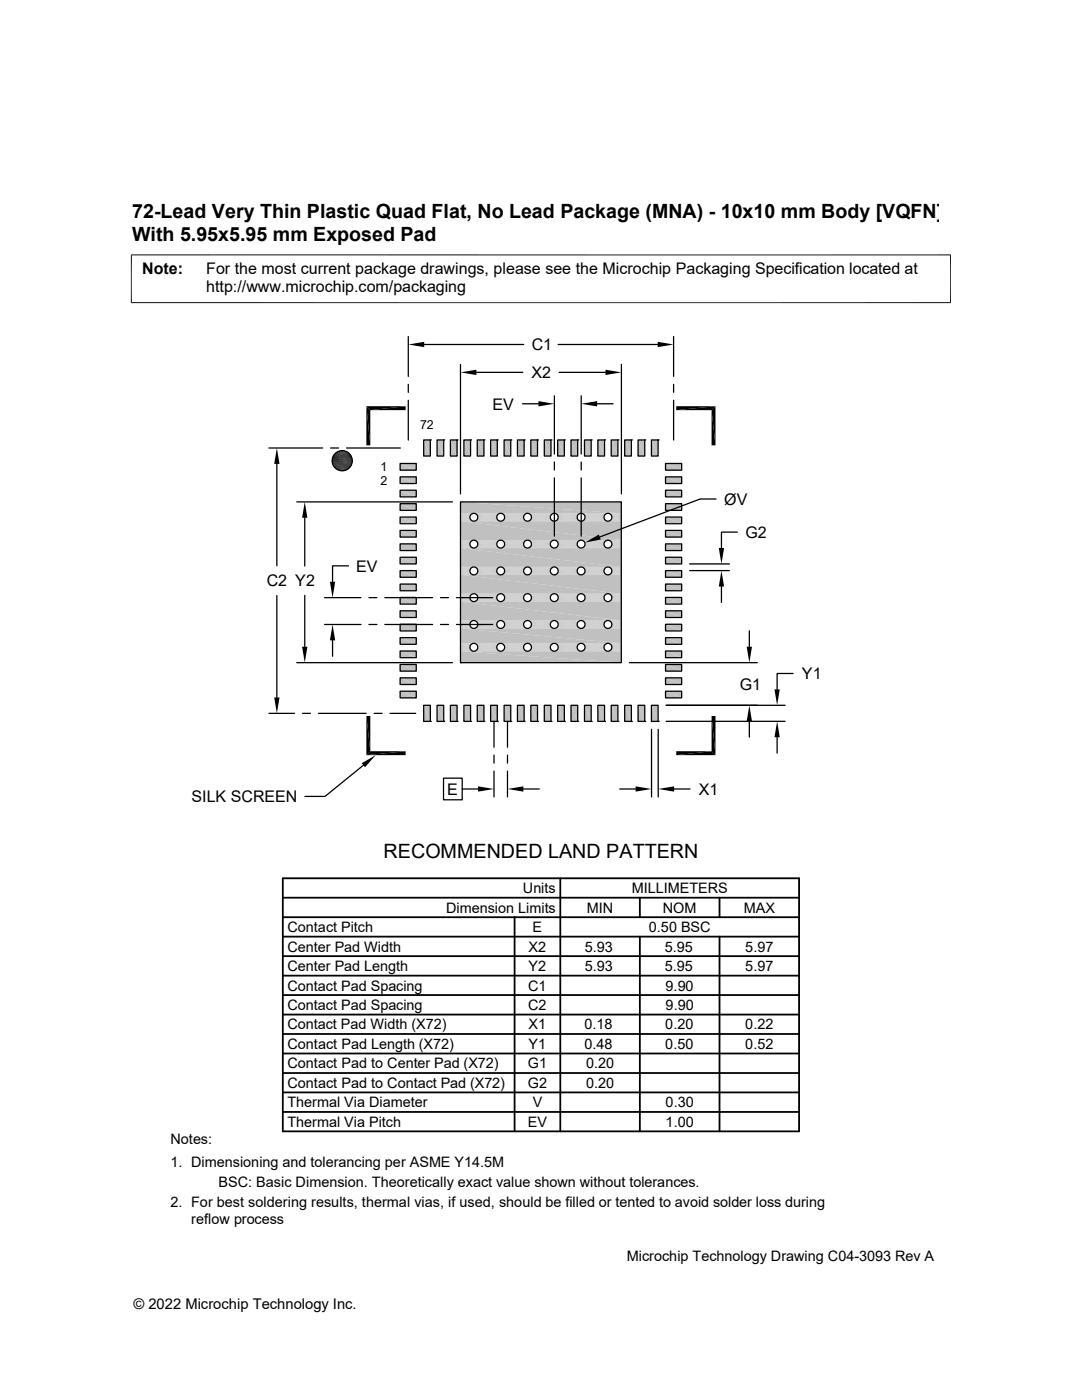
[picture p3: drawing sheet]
<svg xmlns="http://www.w3.org/2000/svg" width="216mm" height="279mm" viewBox="0 0 216 279" stroke-linecap="round" stroke-linejoin="round" font-family="sans-serif">
<g fill="#c0c0c0">
<path d="M91.9 100.2l32.1 2.2h-32.1z"/>
<path d="M91.9 100.2h32.1v2.2z"/>
</g>
<g fill="none" stroke="#c0c0c0" stroke-width=".2">
<path d="M91.9 102.5h2.6M91.9 102.5h2.4M91.9 102.6h2.3M91.9 102.6h2.2M94.6 102.5h5.2M94.8 102.5h4.9M94.9 102.6h4.6M95 102.6h4.4M95.1 102.8h4.2M100 102.5h5.2M100.1 102.5h4.9M100.3 102.6h4.6"/>
<path d="M100.4 102.6h4.4M100.5 102.8h4.2M105.3 102.5h5.2M105.5 102.5h4.9M105.6 102.6h4.6M105.7 102.6h4.4M105.9 102.8h4.1M110.7 102.5h5.2M110.8 102.5h4.9M111 102.6h4.6M111.1 102.6h4.4M111.2 102.8h4.2"/>
<path d="M116 102.5h5.2M116.2 102.5h4.9M116.3 102.6h4.6M116.4 102.6h4.4M116.5 102.8h4.2M121.4 102.5h2.6M121.5 102.5h2.5M121.7 102.6h2.3M121.8 102.6h2.2M121.9 102.8h2.1"/>
</g>
<path d="M91.9 102.7l2 .1h-2z" fill="#c0c0c0"/>
<path d="M91.9 102.8h2.1" fill="none" stroke="#c0c0c0" stroke-width=".2"/>
<g fill="#c0c0c0">
<path d="M122 102.8l2 .2h-2z"/>
<path d="M122 102.8h2v.2z"/>
</g>
<path d="M95.2 102.9h4M100.6 102.9h4M105.9 102.9h4M111.3 102.9h4M116.6 102.9h4" fill="none" stroke="#c0c0c0" stroke-width=".2"/>
<g fill="#c0c0c0">
<path d="M91.9 102.8l1.9 .2h-1.9z"/>
<path d="M91.9 102.8h2l-.1 .2z"/>
<path d="M122 103l2 .1h-1.9z"/>
<path d="M122 103h2v.1z"/>
</g>
<path d="M95.3 103h3.9M100.6 103h3.9M106 103h3.9M111.4 103h3.8M116.7 103h3.8" fill="none" stroke="#c0c0c0" stroke-width=".2"/>
<g fill="#c0c0c0">
<path d="M91.9 103l1.9 .1h-1.9z"/>
<path d="M91.9 103h1.9v.1z"/>
<path d="M122.1 103.1l1.9 .1h-1.9z"/>
<path d="M122.1 103.1h1.9v.1z"/>
</g>
<path d="M95.4 103.2h3.7M100.7 103.2h3.8M106 103.2h3.8M111.4 103.2h3.8M116.7 103.2h3.8" fill="none" stroke="#c0c0c0" stroke-width=".2"/>
<g fill="#c0c0c0">
<path d="M91.9 103.1l1.8 .1h-1.8z"/>
<path d="M91.9 103.1h1.9l-.1 .1z"/>
<path d="M122.1 103.2l1.9 .2h-1.9z"/>
<path d="M122.1 103.2h1.9v.2z"/>
</g>
<path d="M95.4 103.3h3.7M100.7 103.3h3.8M106 103.3h3.8M111.4 103.3h3.8M116.7 103.3h3.8" fill="none" stroke="#c0c0c0" stroke-width=".2"/>
<g fill="#c0c0c0">
<path d="M91.9 103.2l1.9 .2h-1.9z"/>
<path d="M91.9 103.2h1.8l.1 .2z"/>
<path d="M122.1 103.4l1.9 .1h-2z"/>
<path d="M122.1 103.4h1.9v.1z"/>
</g>
<path d="M95.3 103.5h3.9M100.6 103.5h3.9M106 103.5h3.9M111.4 103.5h3.8M116.7 103.5h3.8" fill="none" stroke="#c0c0c0" stroke-width=".2"/>
<g fill="#c0c0c0">
<path d="M91.9 103.4l1.9 .1h-1.9z"/>
<path d="M91.9 103.4h1.9v.1z"/>
<path d="M122 103.5l2 .2h-2z"/>
<path d="M122 103.5h2v.2z"/>
</g>
<path d="M95.2 103.6h4M100.6 103.6h4M105.9 103.6h4M111.3 103.6h4M116.6 103.6h4" fill="none" stroke="#c0c0c0" stroke-width=".2"/>
<g fill="#c0c0c0">
<path d="M91.9 103.5l2 .2h-2z"/>
<path d="M91.9 103.5h1.9l.1 .2z"/>
</g>
<path d="M121.9 103.7h2.1" fill="none" stroke="#c0c0c0" stroke-width=".2"/>
<path d="M122 103.7h2v.1z" fill="#c0c0c0"/>
<g fill="none" stroke="#c0c0c0" stroke-width=".2">
<path d="M91.9 103.7h2.1M91.9 103.8h2.2M91.9 103.9h2.3M91.9 104h2.4M91.9 104h2.6M94.6 104h5.2M94.8 104h4.9M94.9 103.9h4.6M95 103.8h4.4M95.1 103.7h4.2M100 104h5.2M100.1 104h4.9"/>
<path d="M100.3 103.9h4.6M100.4 103.8h4.4M100.5 103.7h4.2M105.3 104h5.2M105.5 104h4.9M105.6 103.9h4.6M105.7 103.8h4.4M105.9 103.7h4.1M110.7 104h5.2M110.8 104h4.9M111 103.9h4.6M111.1 103.8h4.4"/>
<path d="M111.2 103.7h4.2M116 104h5.2M116.2 104h4.9M116.3 103.9h4.6M116.4 103.8h4.4M116.5 103.7h4.2M121.4 104h2.6M121.5 104h2.5M121.7 103.9h2.3M121.8 103.8h2.2"/>
</g>
<g fill="#c0c0c0">
<path d="M91.9 104l32.1 3.8h-32.1z"/>
<path d="M91.9 104h32.1v3.8z"/>
</g>
<g fill="none" stroke="#c0c0c0" stroke-width=".2">
<path d="M91.9 107.8h2.6M91.9 107.8h2.4M91.9 107.9h2.3M91.9 108h2.2M94.6 107.8h5.2M94.8 107.8h4.9M94.9 107.9h4.6M95 108h4.4M95.1 108.1h4.2M100 107.8h5.2M100.1 107.8h4.9M100.3 107.9h4.6"/>
<path d="M100.4 108h4.4M100.5 108.1h4.2M105.3 107.8h5.2M105.5 107.8h4.9M105.6 107.9h4.6M105.7 108h4.4M105.9 108.1h4.1M110.7 107.8h5.2M110.8 107.8h4.9M111 107.9h4.6M111.1 108h4.4M111.2 108.1h4.2"/>
<path d="M116 107.8h5.2M116.2 107.8h4.9M116.3 107.9h4.6M116.4 108h4.4M116.5 108.1h4.2M121.4 107.8h2.6M121.5 107.8h2.5M121.7 107.9h2.3M121.8 108h2.2M121.9 108.1h2.1"/>
</g>
<path d="M91.9 108.1l2 .1h-2z" fill="#c0c0c0"/>
<path d="M91.9 108.1h2.1" fill="none" stroke="#c0c0c0" stroke-width=".2"/>
<g fill="#c0c0c0">
<path d="M122 108.2l2 .1h-2z"/>
<path d="M122 108.2h2v.1z"/>
</g>
<path d="M95.2 108.2h4M100.6 108.2h4M105.9 108.2h4M111.3 108.2h4M116.6 108.2h4" fill="none" stroke="#c0c0c0" stroke-width=".2"/>
<g fill="#c0c0c0">
<path d="M91.9 108.2l1.9 .1h-1.9z"/>
<path d="M91.9 108.2h2l-.1 .1z"/>
<path d="M122 108.3l2 .1h-1.9z"/>
<path d="M122 108.3h2v.1z"/>
</g>
<path d="M95.3 108.4h3.9M100.6 108.4h3.9M106 108.4h3.9M111.4 108.4h3.8M116.7 108.4h3.8" fill="none" stroke="#c0c0c0" stroke-width=".2"/>
<g fill="#c0c0c0">
<path d="M91.9 108.3l1.9 .1h-1.9z"/>
<path d="M91.9 108.3h1.9v.1z"/>
<path d="M122.1 108.4l1.9 .2h-1.9z"/>
<path d="M122.1 108.4h1.9v.2z"/>
</g>
<path d="M95.4 108.5h3.7M100.7 108.5h3.8M106 108.5h3.8M111.4 108.5h3.8M116.7 108.5h3.8" fill="none" stroke="#c0c0c0" stroke-width=".2"/>
<g fill="#c0c0c0">
<path d="M91.9 108.4l1.8 .2h-1.8z"/>
<path d="M91.9 108.4h1.9l-.1 .2z"/>
<path d="M122.1 108.6l1.9 .1h-1.9z"/>
<path d="M122.1 108.6h1.9v.1z"/>
</g>
<path d="M95.4 108.7h3.7M100.7 108.7h3.8M106 108.7h3.8M111.4 108.7h3.8M116.7 108.7h3.8" fill="none" stroke="#c0c0c0" stroke-width=".2"/>
<g fill="#c0c0c0">
<path d="M91.9 108.6l1.9 .1h-1.9z"/>
<path d="M91.9 108.6h1.8l.1 .1z"/>
<path d="M122.1 108.7l1.9 .2h-2z"/>
<path d="M122.1 108.7h1.9v.2z"/>
</g>
<path d="M95.3 108.8h3.9M100.6 108.8h3.9M106 108.8h3.9M111.4 108.8h3.8M116.7 108.8h3.8" fill="none" stroke="#c0c0c0" stroke-width=".2"/>
<g fill="#c0c0c0">
<path d="M91.9 108.7l1.9 .2h-1.9z"/>
<path d="M91.9 108.7h1.9v.2z"/>
<path d="M122 108.9l2 .1h-2z"/>
<path d="M122 108.9h2v.1z"/>
</g>
<path d="M95.2 108.9h4M100.6 108.9h4M105.9 108.9h4M111.3 108.9h4M116.6 108.9h4" fill="none" stroke="#c0c0c0" stroke-width=".2"/>
<g fill="#c0c0c0">
<path d="M91.9 108.9l2 .1h-2z"/>
<path d="M91.9 108.9h1.9l.1 .1z"/>
</g>
<path d="M121.9 109.1h2.1" fill="none" stroke="#c0c0c0" stroke-width=".2"/>
<path d="M122 109h2v.1z" fill="#c0c0c0"/>
<g fill="none" stroke="#c0c0c0" stroke-width=".2">
<path d="M91.9 109.1h2.1M91.9 109.2h2.2M91.9 109.3h2.3M91.9 109.3h2.4M91.9 109.4h2.6M94.6 109.4h5.2M94.8 109.3h4.9M94.9 109.3h4.6M95 109.2h4.4M95.1 109.1h4.2M100 109.4h5.2M100.1 109.3h4.9"/>
<path d="M100.3 109.3h4.6M100.4 109.2h4.4M100.5 109.1h4.2M105.3 109.4h5.2M105.5 109.3h4.9M105.6 109.3h4.6M105.7 109.2h4.4M105.9 109.1h4.1M110.7 109.4h5.2M110.8 109.3h4.9M111 109.3h4.6M111.1 109.2h4.4"/>
<path d="M111.2 109.1h4.2M116 109.4h5.2M116.2 109.3h4.9M116.3 109.3h4.6M116.4 109.2h4.4M116.5 109.1h4.2M121.4 109.4h2.6M121.5 109.3h2.5M121.7 109.3h2.3M121.8 109.2h2.2"/>
</g>
<g fill="#c0c0c0">
<path d="M91.9 109.4l32.1 3.7h-32.1z"/>
<path d="M91.9 109.4h32.1v3.7z"/>
</g>
<g fill="none" stroke="#c0c0c0" stroke-width=".2">
<path d="M91.9 113.1h2.6M91.9 113.2h2.4M91.9 113.3h2.3M91.9 113.3h2.2M94.6 113.1h5.2M94.8 113.2h4.9M94.9 113.3h4.6M95 113.3h4.4M95.1 113.5h4.2M100 113.1h5.2M100.1 113.2h4.9M100.3 113.3h4.6"/>
<path d="M100.4 113.3h4.4M100.5 113.5h4.2M105.3 113.1h5.2M105.5 113.2h4.9M105.6 113.3h4.6M105.7 113.3h4.4M105.9 113.5h4.1M110.7 113.1h5.2M110.8 113.2h4.9M111 113.3h4.6M111.1 113.3h4.4M111.2 113.5h4.2"/>
<path d="M116 113.1h5.2M116.2 113.2h4.9M116.3 113.3h4.6M116.4 113.3h4.4M116.5 113.5h4.2M121.4 113.1h2.6M121.5 113.2h2.5M121.7 113.3h2.3M121.8 113.3h2.2M121.9 113.5h2.1"/>
</g>
<path d="M91.9 113.4l2 .1h-2z" fill="#c0c0c0"/>
<path d="M91.9 113.5h2.1" fill="none" stroke="#c0c0c0" stroke-width=".2"/>
<g fill="#c0c0c0">
<path d="M122 113.5l2 .1h-2z"/>
<path d="M122 113.5h2v.1z"/>
</g>
<path d="M95.2 113.6h4M100.6 113.6h4M105.9 113.6h4M111.3 113.6h4M116.6 113.6h4" fill="none" stroke="#c0c0c0" stroke-width=".2"/>
<g fill="#c0c0c0">
<path d="M91.9 113.5l1.9 .1h-1.9z"/>
<path d="M91.9 113.5h2l-.1 .1z"/>
<path d="M122 113.6l2 .2h-1.9z"/>
<path d="M122 113.6h2v.2z"/>
</g>
<path d="M95.3 113.7h3.9M100.6 113.7h3.9M106 113.7h3.9M111.4 113.7h3.8M116.7 113.7h3.8" fill="none" stroke="#c0c0c0" stroke-width=".2"/>
<g fill="#c0c0c0">
<path d="M91.9 113.6l1.9 .2h-1.9z"/>
<path d="M91.9 113.6h1.9v.2z"/>
<path d="M122.1 113.8l1.9 .1h-1.9z"/>
<path d="M122.1 113.8h1.9v.1z"/>
</g>
<path d="M95.4 113.9h3.7M100.7 113.9h3.8M106 113.9h3.8M111.4 113.9h3.8M116.7 113.9h3.8" fill="none" stroke="#c0c0c0" stroke-width=".2"/>
<g fill="#c0c0c0">
<path d="M91.9 113.8l1.8 .1h-1.8z"/>
<path d="M91.9 113.8h1.9l-.1 .1z"/>
<path d="M122.1 113.9l1.9 .2h-1.9z"/>
<path d="M122.1 113.9h1.9v.2z"/>
</g>
<path d="M95.4 114h3.7M100.7 114h3.8M106 114h3.8M111.4 114h3.8M116.7 114h3.8" fill="none" stroke="#c0c0c0" stroke-width=".2"/>
<g fill="#c0c0c0">
<path d="M91.9 113.9l1.9 .2h-1.9z"/>
<path d="M91.9 113.9h1.8l.1 .2z"/>
<path d="M122.1 114.1l1.9 .1h-2z"/>
<path d="M122.1 114.1h1.9v.1z"/>
</g>
<path d="M95.3 114.2h3.9M100.6 114.2h3.9M106 114.2h3.9M111.4 114.2h3.8M116.7 114.2h3.8" fill="none" stroke="#c0c0c0" stroke-width=".2"/>
<g fill="#c0c0c0">
<path d="M91.9 114.1l1.9 .1h-1.9z"/>
<path d="M91.9 114.1h1.9v.1z"/>
<path d="M122 114.2l2 .2h-2z"/>
<path d="M122 114.2h2v.2z"/>
</g>
<path d="M95.2 114.3h4M100.6 114.3h4M105.9 114.3h4M111.3 114.3h4M116.6 114.3h4" fill="none" stroke="#c0c0c0" stroke-width=".2"/>
<g fill="#c0c0c0">
<path d="M91.9 114.2l2 .2h-2z"/>
<path d="M91.9 114.2h1.9l.1 .2z"/>
</g>
<path d="M121.9 114.4h2.1" fill="none" stroke="#c0c0c0" stroke-width=".2"/>
<path d="M122 114.4h2v.1z" fill="#c0c0c0"/>
<g fill="none" stroke="#c0c0c0" stroke-width=".2">
<path d="M91.9 114.4h2.1M91.9 114.5h2.2M91.9 114.6h2.3M91.9 114.7h2.4M91.9 114.7h2.6M94.6 114.7h5.2M94.8 114.7h4.9M94.9 114.6h4.6M95 114.5h4.4M95.1 114.4h4.2M100 114.7h5.2M100.1 114.7h4.9"/>
<path d="M100.3 114.6h4.6M100.4 114.5h4.4M100.5 114.4h4.2M105.3 114.7h5.2M105.5 114.7h4.9M105.6 114.6h4.6M105.7 114.5h4.4M105.9 114.4h4.1M110.7 114.7h5.2M110.8 114.7h4.9M111 114.6h4.6M111.1 114.5h4.4"/>
<path d="M111.2 114.4h4.2M116 114.7h5.2M116.2 114.7h4.9M116.3 114.6h4.6M116.4 114.5h4.4M116.5 114.4h4.2M121.4 114.7h2.6M121.5 114.7h2.5M121.7 114.6h2.3M121.8 114.5h2.2"/>
</g>
<g fill="#c0c0c0">
<path d="M91.9 114.7l32.1 3.8h-32.1z"/>
<path d="M91.9 114.7h32.1v3.8z"/>
</g>
<g fill="none" stroke="#c0c0c0" stroke-width=".2">
<path d="M91.9 118.6h2.3M91.9 118.7h2.2M94.5 118.5h-2.6M94.6 118.5h5.2M94.9 118.6h4.6M95 118.7h4.4M95.1 118.8h4.2M100 118.5h5.2M100.3 118.6h4.6M100.4 118.7h4.4M100.5 118.8h4.2M105.3 118.5h5.2"/>
<path d="M105.6 118.6h4.6M105.7 118.7h4.4M105.9 118.8h4.1M110.7 118.5h5.2M111 118.6h4.6M111.1 118.7h4.4M111.2 118.8h4.2M116 118.5h5.2M116.3 118.6h4.6M116.4 118.7h4.4M116.5 118.8h4.2M121.4 118.5h2.6"/>
<path d="M121.7 118.6h2.3M121.8 118.7h2.2M121.9 118.8h2.1"/>
</g>
<path d="M91.9 118.7l2 .2h-2z" fill="#c0c0c0"/>
<path d="M91.9 118.8h2.1" fill="none" stroke="#c0c0c0" stroke-width=".2"/>
<g fill="#c0c0c0">
<path d="M122 118.9l2 .1h-2z"/>
<path d="M122 118.9h2v.1z"/>
</g>
<path d="M95.2 118.9h4M100.6 118.9h4M105.9 118.9h4M111.3 118.9h4M116.6 118.9h4" fill="none" stroke="#c0c0c0" stroke-width=".2"/>
<g fill="#c0c0c0">
<path d="M91.9 118.9l1.9 .1h-1.9z"/>
<path d="M91.9 118.9h2l-.1 .1z"/>
<path d="M122 119l2 .1h-1.9z"/>
<path d="M122 119h2v.1z"/>
</g>
<path d="M95.3 119.1h3.9M100.6 119.1h3.9M106 119.1h3.9M111.4 119.1h3.8M116.7 119.1h3.8" fill="none" stroke="#c0c0c0" stroke-width=".2"/>
<g fill="#c0c0c0">
<path d="M91.9 119l1.9 .1h-1.9z"/>
<path d="M91.9 119h1.9v.1z"/>
<path d="M122.1 119.1l1.9 .2h-1.9z"/>
<path d="M122.1 119.1h1.9v.2z"/>
</g>
<path d="M95.4 119.2h3.7M100.7 119.2h3.8M106 119.2h3.8M111.4 119.2h3.8M116.7 119.2h3.8" fill="none" stroke="#c0c0c0" stroke-width=".2"/>
<g fill="#c0c0c0">
<path d="M91.9 119.1l1.8 .2h-1.8z"/>
<path d="M91.9 119.1h1.9l-.1 .2z"/>
<path d="M122.1 119.3l1.9 .1h-1.9z"/>
<path d="M122.1 119.3h1.9v.1z"/>
</g>
<path d="M95.4 119.3h3.7M100.7 119.3h3.8M106 119.3h3.8M111.4 119.3h3.8M116.7 119.3h3.8" fill="none" stroke="#c0c0c0" stroke-width=".2"/>
<g fill="#c0c0c0">
<path d="M91.9 119.3l1.9 .1h-1.9z"/>
<path d="M91.9 119.3h1.8l.1 .1z"/>
<path d="M122.1 119.4l1.9 .2h-2z"/>
<path d="M122.1 119.4h1.9v.2z"/>
</g>
<path d="M95.3 119.5h3.9M100.6 119.5h3.9M106 119.5h3.9M111.4 119.5h3.8M116.7 119.5h3.8" fill="none" stroke="#c0c0c0" stroke-width=".2"/>
<g fill="#c0c0c0">
<path d="M91.9 119.4l1.9 .2h-1.9z"/>
<path d="M91.9 119.4h1.9v.2z"/>
<path d="M122 119.6l2 .1h-2z"/>
<path d="M122 119.6h2v.1z"/>
</g>
<path d="M95.2 119.6h4M100.6 119.6h4M105.9 119.6h4M111.3 119.6h4M116.6 119.6h4" fill="none" stroke="#c0c0c0" stroke-width=".2"/>
<g fill="#c0c0c0">
<path d="M91.9 119.6l2 .1h-2z"/>
<path d="M91.9 119.6h1.9l.1 .1z"/>
</g>
<path d="M121.9 119.8h2.1" fill="none" stroke="#c0c0c0" stroke-width=".2"/>
<path d="M122 119.7h2v.1z" fill="#c0c0c0"/>
<g fill="none" stroke="#c0c0c0" stroke-width=".2">
<path d="M91.9 119.8h2.1M91.9 119.9h2.2M91.9 120h2.3M94.9 120h4.6M95 119.9h4.4M95.1 119.8h4.2M100.3 120h4.6M100.4 119.9h4.4M100.5 119.8h4.2M105.6 120h4.6M105.7 119.9h4.4M105.9 119.8h4.1"/>
<path d="M111 120h4.6M111.1 119.9h4.4M111.2 119.8h4.2M116.3 120h4.6M116.4 119.9h4.4M116.5 119.8h4.2M121.7 120h2.3M121.8 119.9h2.2M91.9 120h2.4M91.9 120.1h2.6M94.6 120.1h5.2M94.8 120h4.9"/>
<path d="M100 120.1h5.2M100.1 120h4.9M105.3 120.1h5.2M105.5 120h4.9M110.7 120.1h5.2M110.8 120h4.9M116 120.1h5.2M116.2 120h4.9M121.4 120.1h2.6M121.5 120h2.5"/>
</g>
<g fill="#c0c0c0">
<path d="M91.9 120.1l32.1 3.7h-32.1z"/>
<path d="M91.9 120.1h32.1v3.7z"/>
</g>
<g fill="none" stroke="#c0c0c0" stroke-width=".2">
<path d="M91.9 123.8h2.6M91.9 123.9h2.4M91.9 124h2.3M91.9 124h2.2M94.6 123.8h5.2M94.8 123.9h4.9M94.9 124h4.6M95 124h4.4M95.1 124.2h4.2M100 123.8h5.2M100.1 123.9h4.9M100.3 124h4.6"/>
<path d="M100.4 124h4.4M100.5 124.2h4.2M105.3 123.8h5.2M105.5 123.9h4.9M105.6 124h4.6M105.7 124h4.4M105.9 124.2h4.1M110.7 123.8h5.2M110.8 123.9h4.9M111 124h4.6M111.1 124h4.4M111.2 124.2h4.2"/>
<path d="M116 123.8h5.2M116.2 123.9h4.9M116.3 124h4.6M116.4 124h4.4M116.5 124.2h4.2M121.4 123.8h2.6M121.5 123.9h2.5M121.7 124h2.3M121.8 124h2.2M121.9 124.2h2.1"/>
</g>
<path d="M91.9 124.1l2 .1h-2z" fill="#c0c0c0"/>
<path d="M91.9 124.2h2.1" fill="none" stroke="#c0c0c0" stroke-width=".2"/>
<g fill="#c0c0c0">
<path d="M122 124.2l2 .1h-2z"/>
<path d="M122 124.2h2v.1z"/>
</g>
<path d="M95.2 124.3h4M100.6 124.3h4M105.9 124.3h4M111.3 124.3h4M116.6 124.3h4" fill="none" stroke="#c0c0c0" stroke-width=".2"/>
<g fill="#c0c0c0">
<path d="M91.9 124.2l1.9 .1h-1.9z"/>
<path d="M91.9 124.2h2l-.1 .1z"/>
<path d="M122 124.3l2 .2h-1.9z"/>
<path d="M122 124.3h2v.2z"/>
</g>
<path d="M95.3 124.4h3.9M100.6 124.4h3.9M106 124.4h3.9M111.4 124.4h3.8M116.7 124.4h3.8" fill="none" stroke="#c0c0c0" stroke-width=".2"/>
<g fill="#c0c0c0">
<path d="M91.9 124.3l1.9 .2h-1.9z"/>
<path d="M91.9 124.3h1.9v.2z"/>
<path d="M122.1 124.5l1.9 .1h-1.9z"/>
<path d="M122.1 124.5h1.9v.1z"/>
</g>
<path d="M95.4 124.6h3.7M100.7 124.6h3.8M106 124.6h3.8M111.4 124.6h3.8M116.7 124.6h3.8" fill="none" stroke="#c0c0c0" stroke-width=".2"/>
<g fill="#c0c0c0">
<path d="M91.9 124.5l1.8 .1h-1.8z"/>
<path d="M91.9 124.5h1.9l-.1 .1z"/>
<path d="M122.1 124.6l1.9 .2h-1.9z"/>
<path d="M122.1 124.6h1.9v.2z"/>
</g>
<path d="M95.4 124.7h3.7M100.7 124.7h3.8M106 124.7h3.8M111.4 124.7h3.8M116.7 124.7h3.8" fill="none" stroke="#c0c0c0" stroke-width=".2"/>
<g fill="#c0c0c0">
<path d="M91.9 124.6l1.9 .2h-1.9z"/>
<path d="M91.9 124.6h1.8l.1 .2z"/>
<path d="M122.1 124.8l1.9 .1h-2z"/>
<path d="M122.1 124.8h1.9v.1z"/>
</g>
<path d="M95.3 124.9h3.9M100.6 124.9h3.9M106 124.9h3.9M111.4 124.9h3.8M116.7 124.9h3.8" fill="none" stroke="#c0c0c0" stroke-width=".2"/>
<g fill="#c0c0c0">
<path d="M91.9 124.8l1.9 .1h-1.9z"/>
<path d="M91.9 124.8h1.9v.1z"/>
<path d="M122 124.9l2 .2h-2z"/>
<path d="M122 124.9h2v.2z"/>
</g>
<path d="M95.2 125h4M100.6 125h4M105.9 125h4M111.3 125h4M116.6 125h4" fill="none" stroke="#c0c0c0" stroke-width=".2"/>
<g fill="#c0c0c0">
<path d="M91.9 124.9l2 .2h-2z"/>
<path d="M91.9 124.9h1.9l.1 .2z"/>
</g>
<path d="M121.9 125.1h2.1" fill="none" stroke="#c0c0c0" stroke-width=".2"/>
<path d="M122 125.1h2v.1z" fill="#c0c0c0"/>
<g fill="none" stroke="#c0c0c0" stroke-width=".2">
<path d="M91.9 125.1h2.1M91.9 125.2h2.2M91.9 125.3h2.3M91.9 125.4h2.4M91.9 125.4h2.6M94.6 125.4h5.2M94.8 125.4h4.9M94.9 125.3h4.6M95 125.2h4.4M95.1 125.1h4.2M100 125.4h5.2M100.1 125.4h4.9"/>
<path d="M100.3 125.3h4.6M100.4 125.2h4.4M100.5 125.1h4.2M105.3 125.4h5.2M105.5 125.4h4.9M105.6 125.3h4.6M105.7 125.2h4.4M105.9 125.1h4.1M110.7 125.4h5.2M110.8 125.4h4.9M111 125.3h4.6M111.1 125.2h4.4"/>
<path d="M111.2 125.1h4.2M116 125.4h5.2M116.2 125.4h4.9M116.3 125.3h4.6M116.4 125.2h4.4M116.5 125.1h4.2M121.4 125.4h2.6M121.5 125.4h2.5M121.7 125.3h2.3M121.8 125.2h2.2"/>
</g>
<g fill="#c0c0c0">
<path d="M91.9 125.4l32.1 3h-32.1z"/>
<path d="M91.9 125.4h32.1v3z"/>
</g>
<g fill="none" stroke="#c0c0c0" stroke-width=".2">
<path d="M91.9 128.4h2.6M91.9 128.4h2.4M91.9 128.5h2.3M91.9 128.6h2.2M94.6 128.4h5.2M94.8 128.4h4.9M94.9 128.5h4.6M95 128.6h4.4M95.1 128.7h4.2M100 128.4h5.2M100.1 128.4h4.9M100.3 128.5h4.6"/>
<path d="M100.4 128.6h4.4M100.5 128.7h4.2M105.3 128.4h5.2M105.5 128.4h4.9M105.6 128.5h4.6M105.7 128.6h4.4M105.9 128.7h4.1M110.7 128.4h5.2M110.8 128.4h4.9M111 128.5h4.6M111.1 128.6h4.4M111.2 128.7h4.2"/>
<path d="M116 128.4h5.2M116.2 128.4h4.9M116.3 128.5h4.6M116.4 128.6h4.4M116.5 128.7h4.2M121.4 128.4h2.6M121.5 128.4h2.5M121.7 128.5h2.3M121.8 128.6h2.2M121.9 128.7h2.1"/>
</g>
<path d="M91.9 128.6l2 .2h-2z" fill="#c0c0c0"/>
<path d="M91.9 128.7h2.1" fill="none" stroke="#c0c0c0" stroke-width=".2"/>
<g fill="#c0c0c0">
<path d="M122 128.8l2 .1h-2z"/>
<path d="M122 128.8h2v.1z"/>
</g>
<path d="M95.2 128.8h4M100.6 128.8h4M105.9 128.8h4M111.3 128.8h4M116.6 128.8h4" fill="none" stroke="#c0c0c0" stroke-width=".2"/>
<g fill="#c0c0c0">
<path d="M91.9 128.8l1.9 .1h-1.9z"/>
<path d="M91.9 128.8h2l-.1 .1z"/>
<path d="M122 128.9l2 .1h-1.9z"/>
<path d="M122 128.9h2v.1z"/>
</g>
<path d="M95.3 129h3.9M100.6 129h3.9M106 129h3.9M111.4 129h3.8M116.7 129h3.8" fill="none" stroke="#c0c0c0" stroke-width=".2"/>
<g fill="#c0c0c0">
<path d="M91.9 128.9l1.9 .1h-1.9z"/>
<path d="M91.9 128.9h1.9v.1z"/>
<path d="M122.1 129l1.9 .2h-1.9z"/>
<path d="M122.1 129h1.9v.2z"/>
</g>
<path d="M95.4 129.1h3.7M100.7 129.1h3.8M106 129.1h3.8M111.4 129.1h3.8M116.7 129.1h3.8" fill="none" stroke="#c0c0c0" stroke-width=".2"/>
<g fill="#c0c0c0">
<path d="M91.9 129l1.8 .2h-1.8z"/>
<path d="M91.9 129h1.9l-.1 .2z"/>
<path d="M122.1 129.2l1.9 .1h-1.9z"/>
<path d="M122.1 129.2h1.9v.1z"/>
</g>
<path d="M95.4 129.3h3.7M100.7 129.3h3.8M106 129.3h3.8M111.4 129.3h3.8M116.7 129.3h3.8" fill="none" stroke="#c0c0c0" stroke-width=".2"/>
<g fill="#c0c0c0">
<path d="M91.9 129.2l1.9 .1h-1.9z"/>
<path d="M91.9 129.2h1.8l.1 .1z"/>
<path d="M122.1 129.3l1.9 .2h-2z"/>
<path d="M122.1 129.3h1.9v.2z"/>
</g>
<path d="M95.3 129.4h3.9M100.6 129.4h3.9M106 129.4h3.9M111.4 129.4h3.8M116.7 129.4h3.8" fill="none" stroke="#c0c0c0" stroke-width=".2"/>
<g fill="#c0c0c0">
<path d="M91.9 129.3l1.9 .2h-1.9z"/>
<path d="M91.9 129.3h1.9v.2z"/>
<path d="M122 129.5l2 .1h-2z"/>
<path d="M122 129.5h2v.1z"/>
</g>
<path d="M95.2 129.5h4M100.6 129.5h4M105.9 129.5h4M111.3 129.5h4M116.6 129.5h4" fill="none" stroke="#c0c0c0" stroke-width=".2"/>
<g fill="#c0c0c0">
<path d="M91.9 129.5l2 .1h-2z"/>
<path d="M91.9 129.5h1.9l.1 .1z"/>
</g>
<path d="M121.9 129.7h2.1" fill="none" stroke="#c0c0c0" stroke-width=".2"/>
<path d="M122 129.6h2v.1z" fill="#c0c0c0"/>
<g fill="none" stroke="#c0c0c0" stroke-width=".2">
<path d="M91.9 129.7h2.1M91.9 129.8h2.2M91.9 129.9h2.3M91.9 129.9h2.4M91.9 130h2.6M94.6 130h5.2M94.8 129.9h4.9M94.9 129.9h4.6M95 129.8h4.4M95.1 129.7h4.2M100 130h5.2M100.1 129.9h4.9"/>
<path d="M100.3 129.9h4.6M100.4 129.8h4.4M100.5 129.7h4.2M105.3 130h5.2M105.5 129.9h4.9M105.6 129.9h4.6M105.7 129.8h4.4M105.9 129.7h4.1M110.7 130h5.2M110.8 129.9h4.9M111 129.9h4.6M111.1 129.8h4.4"/>
<path d="M111.2 129.7h4.2M116 130h5.2M116.2 129.9h4.9M116.3 129.9h4.6M116.4 129.8h4.4M116.5 129.7h4.2M121.4 130h2.6M121.5 129.9h2.5M121.7 129.9h2.3M121.8 129.8h2.2"/>
</g>
<g fill="#c0c0c0">
<path d="M91.9 130l32.1 2.2h-32.1z"/>
<path d="M91.9 130h32.1v2.2z"/>
<path d="M132.8 92.5l3.2 1.3h-3.2z"/>
<path d="M132.8 92.5h3.2v1.3z"/>
<path d="M132.8 95.2l3.2 1.3h-3.2z"/>
<path d="M132.8 95.2h3.2v1.3z"/>
<path d="M132.8 97.8l3.2 1.4h-3.2z"/>
<path d="M132.8 97.8h3.2v1.4z"/>
<path d="M132.8 100.5l3.2 1.4h-3.2z"/>
<path d="M132.8 100.5h3.2v1.4z"/>
<path d="M132.8 103.2l3.2 1.3h-3.2z"/>
<path d="M132.8 103.2h3.2v1.3z"/>
<path d="M132.8 105.9l3.2 1.3h-3.2z"/>
<path d="M132.8 105.9h3.2v1.3z"/>
<path d="M132.8 108.5l3.2 1.4h-3.2z"/>
<path d="M132.8 108.5h3.2v1.4z"/>
<path d="M79.8 108.5l3.3 1.4h-3.3z"/>
<path d="M79.8 108.5h3.3v1.4z"/>
<path d="M132.8 111.2l3.2 1.3h-3.2z"/>
<path d="M132.8 111.2h3.2v1.3z"/>
<path d="M79.8 111.2l3.3 1.3h-3.3z"/>
<path d="M79.8 111.2h3.3v1.3z"/>
<path d="M132.8 113.9l3.2 1.3h-3.2z"/>
<path d="M132.8 113.9h3.2v1.3z"/>
<path d="M79.8 113.9l3.3 1.3h-3.3z"/>
<path d="M79.8 113.9h3.3v1.3z"/>
<path d="M132.8 116.6l3.2 1.3h-3.2z"/>
<path d="M132.8 116.6h3.2v1.3z"/>
<path d="M79.8 116.6l3.3 1.3h-3.3z"/>
<path d="M79.8 116.6h3.3v1.3z"/>
<path d="M132.8 119.2l3.2 1.4h-3.2z"/>
<path d="M132.8 119.2h3.2v1.4z"/>
<path d="M79.8 119.2l3.3 1.4h-3.3z"/>
<path d="M79.8 119.2h3.3v1.4z"/>
<path d="M132.8 121.9l3.2 1.3h-3.2z"/>
<path d="M132.8 121.9h3.2v1.3z"/>
<path d="M79.8 121.9l3.3 1.3h-3.3z"/>
<path d="M79.8 121.9h3.3v1.3z"/>
<path d="M132.8 124.6l3.2 1.3h-3.2z"/>
<path d="M132.8 124.6h3.2v1.3z"/>
<path d="M79.8 124.6l3.3 1.3h-3.3z"/>
<path d="M79.8 124.6h3.3v1.3z"/>
<path d="M132.8 127.3l3.2 1.3h-3.2z"/>
<path d="M132.8 127.3h3.2v1.3z"/>
<path d="M79.8 127.3l3.3 1.3h-3.3z"/>
<path d="M79.8 127.3h3.3v1.3z"/>
<path d="M132.8 129.9l3.2 1.4h-3.2z"/>
<path d="M132.8 129.9h3.2v1.4z"/>
<path d="M79.8 129.9l3.3 1.4h-3.3z"/>
<path d="M79.8 129.9h3.3v1.4z"/>
<path d="M132.8 132.6l3.2 1.3h-3.2z"/>
<path d="M132.8 132.6h3.2v1.3z"/>
<path d="M79.8 132.6l3.3 1.3h-3.3z"/>
<path d="M79.8 132.6h3.3v1.3z"/>
<path d="M132.8 135.3l3.2 1.3h-3.2z"/>
<path d="M132.8 135.3h3.2v1.3z"/>
<path d="M79.8 135.3l3.3 1.3h-3.3z"/>
<path d="M79.8 135.3h3.3v1.3z"/>
<path d="M132.8 137.9l3.2 1.4h-3.2z"/>
<path d="M132.8 137.9h3.2v1.4z"/>
<path d="M79.8 137.9l3.3 1.4h-3.3z"/>
<path d="M79.8 137.9h3.3v1.4z"/>
<path d="M130 140.8l1.3 3.2h-1.3z"/>
<path d="M130 140.8h1.3v3.2z"/>
<path d="M127.3 140.8l1.4 3.2h-1.4z"/>
<path d="M127.3 140.8h1.4v3.2z"/>
<path d="M124.7 140.8l1.3 3.2h-1.3z"/>
<path d="M124.7 140.8h1.3v3.2z"/>
<path d="M122 140.8l1.3 3.2h-1.3z"/>
<path d="M122 140.8h1.3v3.2z"/>
<path d="M119.3 140.8l1.3 3.2h-1.3z"/>
<path d="M119.3 140.8h1.3v3.2z"/>
<path d="M116.6 140.8l1.4 3.2h-1.4z"/>
<path d="M116.6 140.8h1.4v3.2z"/>
<path d="M113.9 140.8l1.4 3.2h-1.4z"/>
<path d="M113.9 140.8h1.4v3.2z"/>
<path d="M111.3 140.8l1.3 3.2h-1.3z"/>
<path d="M111.3 140.8h1.3v3.2z"/>
<path d="M108.6 140.8l1.3 3.2h-1.3z"/>
<path d="M108.6 140.8h1.3v3.2z"/>
<path d="M105.9 140.8l1.4 3.2h-1.4z"/>
<path d="M105.9 140.8h1.4v3.2z"/>
<path d="M103.3 140.8l1.3 3.2h-1.3z"/>
<path d="M103.3 140.8h1.3v3.2z"/>
<path d="M100.6 140.8l1.3 3.2h-1.3z"/>
<path d="M100.6 140.8h1.3v3.2z"/>
<path d="M97.9 140.8l1.3 3.2h-1.3z"/>
<path d="M97.9 140.8h1.3v3.2z"/>
<path d="M95.2 140.8l1.4 3.2h-1.4z"/>
<path d="M95.2 140.8h1.4v3.2z"/>
<path d="M92.6 140.8l1.3 3.2h-1.3z"/>
<path d="M92.6 140.8h1.3v3.2z"/>
<path d="M89.9 140.8l1.3 3.2h-1.3z"/>
<path d="M89.9 140.8h1.3v3.2z"/>
<path d="M87.2 140.8l1.3 3.2h-1.3z"/>
<path d="M87.2 140.8h1.3v3.2z"/>
<path d="M84.5 140.8l1.4 3.2h-1.4z"/>
<path d="M84.5 140.8h1.4v3.2z"/>
</g>
<g fill="none" stroke="#000" stroke-width=".25">
<path d="M79.8 119.2h3.3v1.4h-3.3zM79.8 116.6h3.3v1.3h-3.3zM79.8 113.9h3.3v1.3h-3.3zM79.8 111.2h3.3v1.3h-3.3zM79.8 137.9h3.3v1.4h-3.3zM79.8 135.3h3.3v1.3h-3.3zM79.8 132.6h3.3v1.3h-3.3zM79.8 129.9h3.3v1.4h-3.3zM79.8 127.3h3.3v1.3h-3.3zM79.8 124.6h3.3v1.3h-3.3zM79.8 121.9h3.3v1.3h-3.3zM84.5 140.8h1.4v3.2h-1.4z"/>
<path d="M85.9 144h.1M87.2 140.8h1.3v3.2h-1.3zM88.5 144h.1M89.9 140.8h1.3v3.2h-1.3zM91.2 144h.1M92.6 140.8h1.3v3.2h-1.3zM93.9 144h.1M95.2 140.8h1.4v3.2h-1.4zM96.6 144h.1M97.9 140.8h1.3v3.2h-1.3zM99.2 144h.1M100.6 140.8h1.3v3.2h-1.3z"/>
<path d="M101.9 144h.1M103.3 140.8h1.3v3.2h-1.3zM104.6 144h.1M105.9 140.8h1.4v3.2h-1.4zM107.3 144h.1M108.6 140.8h1.3v3.2h-1.3zM109.9 144h.1M111.3 140.8h1.3v3.2h-1.3zM112.6 144h.1M113.9 140.8h1.4v3.2h-1.4zM115.3 144h.1M116.6 140.8h1.4v3.2h-1.4z"/>
<path d="M118 144h.1M119.3 140.8h1.3v3.2h-1.3zM120.6 144h.1M122 140.8h1.3v3.2h-1.3zM123.3 144h.1M124.7 140.8h1.3v3.2h-1.3zM126 144h.1M127.3 140.8h1.4v3.2h-1.4zM128.7 144h.1M130 140.8h1.3v3.2h-1.3zM131.3 144h.1"/>
</g>
<g fill="#c0c0c0">
<path d="M130 87.8l1.3 3.2h-1.3z"/>
<path d="M130 87.8h1.3v3.2z"/>
<path d="M127.3 87.8l1.4 3.2h-1.4z"/>
<path d="M127.3 87.8h1.4v3.2z"/>
<path d="M124.7 87.8l1.3 3.2h-1.3z"/>
<path d="M124.7 87.8h1.3v3.2z"/>
<path d="M122 87.8l1.3 3.2h-1.3z"/>
<path d="M122 87.8h1.3v3.2z"/>
<path d="M119.3 87.8l1.3 3.2h-1.3z"/>
<path d="M119.3 87.8h1.3v3.2z"/>
<path d="M116.6 87.8l1.4 3.2h-1.4z"/>
<path d="M116.6 87.8h1.4v3.2z"/>
<path d="M113.9 87.8l1.4 3.2h-1.4z"/>
<path d="M113.9 87.8h1.4v3.2z"/>
<path d="M111.3 87.8l1.3 3.2h-1.3z"/>
<path d="M111.3 87.8h1.3v3.2z"/>
<path d="M108.6 87.8l1.3 3.2h-1.3z"/>
<path d="M108.6 87.8h1.3v3.2z"/>
<path d="M105.9 87.8l1.4 3.2h-1.4z"/>
<path d="M105.9 87.8h1.4v3.2z"/>
<path d="M103.3 87.8l1.3 3.2h-1.3z"/>
<path d="M103.3 87.8h1.3v3.2z"/>
<path d="M100.6 87.8l1.3 3.2h-1.3z"/>
<path d="M100.6 87.8h1.3v3.2z"/>
<path d="M97.9 87.8l1.3 3.2h-1.3z"/>
<path d="M97.9 87.8h1.3v3.2z"/>
<path d="M95.2 87.8l1.4 3.2h-1.4z"/>
<path d="M95.2 87.8h1.4v3.2z"/>
<path d="M92.6 87.8l1.3 3.2h-1.3z"/>
<path d="M92.6 87.8h1.3v3.2z"/>
<path d="M89.9 87.8l1.3 3.2h-1.3z"/>
<path d="M89.9 87.8h1.3v3.2z"/>
<path d="M87.2 87.8l1.3 3.2h-1.3z"/>
<path d="M87.2 87.8h1.3v3.2z"/>
<path d="M84.5 87.8l1.4 3.2h-1.4z"/>
<path d="M84.5 87.8h1.4v3.2z"/>
<path d="M79.8 92.5l3.3 1.3h-3.3z"/>
<path d="M79.8 92.5h3.3v1.3z"/>
<path d="M79.8 95.2l3.3 1.3h-3.3z"/>
<path d="M79.8 95.2h3.3v1.3z"/>
<path d="M79.8 97.8l3.3 1.4h-3.3z"/>
<path d="M79.8 97.8h3.3v1.4z"/>
<path d="M79.8 100.5l3.3 1.4h-3.3z"/>
<path d="M79.8 100.5h3.3v1.4z"/>
<path d="M79.8 103.2l3.3 1.3h-3.3z"/>
<path d="M79.8 103.2h3.3v1.3z"/>
<path d="M79.8 105.9l3.3 1.3h-3.3z"/>
<path d="M79.8 105.9h3.3v1.3z"/>
<path d="M79.8 108.5l3.3 1.4h-3.3z"/>
<path d="M79.8 108.5h3.3v1.4z"/>
</g>
<g fill="none" stroke="#000" stroke-width=".25">
<path d="M81.5 67.2v7.9M81.5 76.7v1.6M81.5 79.9v7.9M84.6 68.7h19.9M91.9 72.7v25.9M95.1 74.3h9.2M110.6 79v11.6M111.4 68.7h19.8M111.6 74.3h9.2M116 79v11.6M124 72.7v25.9M134.4 67.2v7.9"/>
<path d="M134.4 76.7v1.6M134.4 79.9v7.9M53.7 89.4h10.7M55.2 92.6v20.3M66 89.4h1.6M69.2 89.4h10.7M79.8 97.8h3.3v1.4h-3.3zM79.8 95.2h3.3v1.3h-3.3zM79.8 92.5h3.3v1.3h-3.3zM84.5 87.8h1.4v3.2h-1.4zM85.9 87.8h.1M87.2 87.8h1.3v3.2h-1.3z"/>
<path d="M88.5 87.8h.1M89.9 87.8h1.3v3.2h-1.3zM91.2 87.8h.1M92.6 87.8h1.3v3.2h-1.3zM93.9 87.8h.1M95.2 87.8h1.4v3.2h-1.4zM96.6 87.8h.1M97.9 87.8h1.3v3.2h-1.3zM99.2 87.8h.1M100.6 87.8h1.3v3.2h-1.3zM101.9 87.8h.1M103.3 87.8h1.3v3.2h-1.3z"/>
<path d="M104.3 80.6h3.1M104.6 87.8h.1M105.9 87.8h1.4v3.2h-1.4zM107.3 87.8h.1M108.6 87.8h1.3v3.2h-1.3zM109.9 87.8h.1M110.6 92.2v1.6M110.6 95.4v11.6M111.3 87.8h1.3v3.2h-1.3zM112.6 87.8h.1M113.9 87.8h1.4v3.2h-1.4zM115.3 87.8h.1"/>
<path d="M116 92.2v1.6M116 95.4v11.6M116.6 87.8h1.4v3.2h-1.4zM118 87.8h.1M119.1 80.6h3.2M119.3 87.8h1.3v3.2h-1.3zM120.6 87.8h.1M122 87.8h1.3v3.2h-1.3zM123.3 87.8h.1M124.7 87.8h1.3v3.2h-1.3zM126 87.8h.1M127.3 87.8h1.4v3.2h-1.4z"/>
<path d="M128.7 87.8h.1M130 87.8h1.3v3.2h-1.3zM131.3 87.8h.1M132.8 97.8h3.2v1.4h-3.2zM132.8 95.2h3.2v1.3h-3.2zM132.8 92.5h3.2v1.3h-3.2zM142.9 99.6h-3.2l-20 7.6M55.2 118.9v20.3M59.2 100.2h31.1M60.8 103.3v9.7M60.8 118.8v10.3M64.8 119.3h7.2"/>
<path d="M69.5 112.9h-3.1v3.2M73.6 119.3h1.6M76.8 119.3h9.5M79.8 108.5h3.3v1.4h-3.3zM79.8 105.9h3.3v1.3h-3.3zM79.8 103.2h3.3v1.3h-3.3zM79.8 100.5h3.3v1.4h-3.3zM87.9 119.3h1.6M91.1 119.3h7.2M91.9 100.2h32.1v32h-32.1zM132.8 119.2h3.2v1.4h-3.2zM132.8 116.6h3.2v1.3h-3.2z"/>
<path d="M132.8 113.9h3.2v1.3h-3.2zM132.8 111.2h3.2v1.3h-3.2zM132.8 108.5h3.2v1.4h-3.2zM132.8 105.9h3.2v1.3h-3.2zM132.8 103.2h3.2v1.3h-3.2zM132.8 100.5h3.2v1.4h-3.2zM137.6 113.9h7.9M137.6 112.5h7.9M144 117.1v3.1M147.1 106.2h-3.1v3.2M59.2 132.2h31.1M64.8 124.6h7.2"/>
<path d="M66.4 127.8v3.2M73.6 124.6h1.6M76.8 124.6h9.5M87.9 124.6h1.6M91.1 124.6h7.2M91.9 132.2h.1M125.6 132.2h25.5M132.8 137.9h3.2v1.4h-3.2zM132.8 135.3h3.2v1.3h-3.2zM132.8 132.6h3.2v1.3h-3.2zM132.8 129.9h3.2v1.4h-3.2zM132.8 127.3h3.2v1.3h-3.2z"/>
<path d="M132.8 124.6h3.2v1.3h-3.2zM132.8 121.9h3.2v1.3h-3.2zM149.5 125.9v3.2M158.2 134.4h-3.1v3.2M53.7 142.4h5.1M60.4 142.4h1.6M63.5 142.4h9.6M72.5 152.7l-7.6 6.2h-4M74.7 142.4h1.5M77.8 142.4h5.2M88.5 155.3h3.7v4.3h-3.7zM92.2 157.5h3.2"/>
<path d="M98.6 144v5.1M98.6 150.7v1.6M98.6 153.9v5.1M101.3 144v5.1M101.3 150.7v1.6M101.3 153.9v5.1M104.4 157.5h3.2M123.7 157.5h3.1M130 145.5v13.5M131.3 145.5v13.5M132.9 140.8h23.8M132.9 144h23.8"/>
<path d="M134.5 157.5h3.2M149.5 143.9v3.2M155.1 147.1v3.2"/>
<circle cx="68.3" cy="91.9" r="2.01"/>
<circle cx="94.6" cy="119.3" r=".78"/>
<circle cx="94.6" cy="108.6" r=".78"/>
<circle cx="94.6" cy="113.9" r=".78"/>
<circle cx="94.6" cy="103.2" r=".78"/>
<circle cx="99.9" cy="103.2" r=".78"/>
<circle cx="99.9" cy="119.3" r=".78"/>
<circle cx="99.9" cy="108.6" r=".78"/>
<circle cx="99.9" cy="113.9" r=".78"/>
<circle cx="105.3" cy="103.2" r=".78"/>
<circle cx="105.3" cy="119.3" r=".78"/>
<circle cx="105.3" cy="113.9" r=".78"/>
<circle cx="105.3" cy="108.6" r=".78"/>
<circle cx="110.6" cy="103.2" r=".78"/>
<circle cx="110.6" cy="113.9" r=".78"/>
<circle cx="110.6" cy="119.3" r=".78"/>
<circle cx="110.6" cy="108.6" r=".78"/>
<circle cx="116" cy="103.2" r=".78"/>
<circle cx="116" cy="119.3" r=".78"/>
<circle cx="116" cy="113.9" r=".78"/>
<circle cx="116" cy="108.6" r=".78"/>
<circle cx="121.3" cy="108.6" r=".78"/>
<circle cx="121.3" cy="103.2" r=".78"/>
<circle cx="121.3" cy="119.3" r=".78"/>
<circle cx="121.3" cy="113.9" r=".78"/>
<circle cx="94.6" cy="129.2" r=".78"/>
<circle cx="94.6" cy="124.6" r=".78"/>
<circle cx="99.9" cy="129.2" r=".78"/>
<circle cx="99.9" cy="124.6" r=".78"/>
<circle cx="105.3" cy="129.2" r=".78"/>
<circle cx="105.3" cy="124.6" r=".78"/>
<circle cx="110.6" cy="129.2" r=".78"/>
<circle cx="110.6" cy="124.6" r=".78"/>
<circle cx="116" cy="129.2" r=".78"/>
<circle cx="116" cy="124.6" r=".78"/>
<circle cx="121.3" cy="124.6" r=".78"/>
<circle cx="121.3" cy="129.2" r=".78"/>
</g>
<g fill="none" stroke="#000" stroke-width=".36">
<path d="M56.4 179.2h103M56.4 175.3h103v50.5h-103zM111.8 175.3v50.5M127.7 179.2v3.8M143.6 179.2v3.8M56.4 183h103M56.4 190.8h103M56.4 186.9h103M56.4 194.7h103M56.4 198.6h103M102.7 183v42.8M127.7 186.9v38.9"/>
<path d="M143.6 186.9v38.9M56.4 202.5h103M56.4 206.4h103M56.4 218h103M56.4 210.2h103M56.4 214.1h103M56.4 221.9h103"/>
</g>
<g fill="#000">
<path d="M81.5 68.7l3.1-.5v1.1zM91.9 74.3l3.2-.5v1zM120.8 73.8l3.2 .5-3.2 .5zM131.2 68.2l3.2 .5-3.2 .6zM55.2 89.4l.6 3.2h-1.1zM67.3 93.7l1.8 .1zM67.5 90.1l1.8 .1zM67.5 93.8l1.4 .1zM67.5 93.8h1.6zM67.5 90.1h1.6zM67.6 90l1.5 .1zM67.6 93.9h1.1z"/>
<path d="M67.6 93.9h1.3zM67.6 90h1.3zM67.8 90h1.1zM67.8 93.9l.7 .1zM67.8 93.9h.9zM67.8 90h.9zM68 89.9l.7 .1zM68 94h.5zM68 89.9h.5zM73.1 81.1l.8 7.8h-.8zM73.1 81.1l.8 .8v7zM73.9 81.9l7-.8v.8z"/>
<path d="M73.1 81.1h7.8l-7 .8zM107.4 80.1l3.2 .5-3.2 .5zM116 80.6l3.1-.5v1zM134.9 81.1h7.9l-7.9 .8zM134.9 81.9l7.9-.8-.8 .8zM142 81.9l.8 7h-.8zM142 81.9l.8-.8v7.8zM60.8 100.2l.5 3.1h-1zM65.8 116.1h1.1l-.5 3.2zM116.7 108.3l2.8-1.6 .4 1zM144 113.9l.5 3.2h-1.1zM143.4 109.4h1.1l-.5 3.1z"/>
<path d="M54.7 139.2h1.1l-.6 3.2zM60.3 129.1h1l-.5 3.1zM66.4 124.6l.5 3.2h-1.1zM149 129.1h1.1l-.6 3.1zM154.5 137.6h1.1l-.5 3.2zM72.2 152.3l2.8-1.6-2.2 2.4zM73.1 142.9l.8 7-.8 .8zM73.1 142.9h.8v7zM73.1 150.7l7.8-.8v.8zM73.1 150.7l.8-.8h7zM95.4 156.9l3.2 .6-3.2 .5zM101.3 157.5l3.1-.6v1.1z"/>
<path d="M126.8 156.9l3.2 .6-3.2 .5zM131.3 157.5l3.2-.6v1.1zM134.9 149.9h7.1l-7.1 .8zM134.9 150.7l7.1-.8 .8 .8zM142 142.9l.8 7.8-.8-.8zM142 142.9h.8v7.8zM149.5 140.8l.6 3.1h-1.1zM155.1 144l.5 3.1h-1.1z"/>
</g>
<g fill="none" stroke="#000" stroke-width=".2">
<path d="M26.1 50.9h163.7M26.2 50.8v9.7M189.7 50.8v9.7M26.1 60.4h163.7M66.3 91.9h4M66.3 92h4M66.3 92.2h4M66.3 91.5h4M66.3 92.4h4M66.3 92.6h3.9M66.3 91.3h3.9M66.4 92.8h3.8"/>
<path d="M66.4 91.1h3.8M66.5 90.9h3.6M66.5 93h3.6M66.6 93.1h3.4M66.6 90.8h3.4M66.7 90.6h3.2M66.7 93.3h3.2M66.8 93.4h2.9M66.8 90.5h2.9M67 90.3h2.6M67 93.5h2.6M67.1 90.2h2.4"/>
<path d="M67.1 93.7h2.4M67.3 93.7h2M67.3 90.1h2"/>
</g>
<path d="M66.3 91.7h4" fill="none" stroke="#000" stroke-width=".21"/>
<g font-size="3.9">
<text x="26.4" y="43.5">72-Lead Very Thin Plastic Quad Flat, No Lead Package (MNA) - 10x10 mm Body [VQFN]</text>
<text x="26.4" y="48">With 5.95x5.95 mm Exposed Pad</text>
<text x="76.5" y="171.1">RECOMMENDED LAND PATTERN</text>
</g>
<g font-size="3.2">
<text x="28.4" y="54.6">Note:</text>
<text x="41.1" y="58.3">http://www.microchip.com/packaging</text>
<text x="41.1" y="54.6">For the most current package drawings, please see the Microchip Packaging Specification located at</text>
<text x="106.1" y="69.9">C1</text>
<text x="106.1" y="75.5">X2</text>
<text x="98.3" y="81.7">EV</text>
<text x="144.5" y="100.7">ØV</text>
<text x="148.7" y="107.3">G2</text>
<text x="53.2" y="117">C2 Y2</text>
<text x="71.1" y="114.1">EV</text>
<text x="147.6" y="137.6">G1</text>
<text x="160" y="135.6">Y1</text>
<text x="38.2" y="160.1">SILK SCREEN</text>
<text x="89.3" y="158.6">E</text>
<text x="139.4" y="158.6">X1</text>
</g>
<g font-size="2.9">
<text x="104.3" y="178.2">Units</text>
<text x="126" y="178.2">MILLIMETERS</text>
<text x="89" y="182.1">Dimension Limits</text>
<text x="117.1" y="182.1">MIN</text>
<text x="132.3" y="182.1">NOM</text>
<text x="148.4" y="182.1">MAX</text>
<text x="57.3" y="189.9">Center Pad Width</text>
<text x="57.3" y="186">Contact Pitch</text>
<text x="105.5" y="189.9">X2</text>
<text x="106.3" y="186">E</text>
<text x="116.7" y="189.9">5.93</text>
<text x="129.5" y="186">0.50 BSC</text>
<text x="132.6" y="189.9">5.95</text>
<text x="148.7" y="189.9">5.97</text>
<text x="57.3" y="193.8">Center Pad Length</text>
<text x="57.3" y="197.7">Contact Pad Spacing</text>
<text x="105.4" y="197.7">C1</text>
<text x="105.5" y="193.8">Y2</text>
<text x="116.7" y="193.8">5.93</text>
<text x="132.6" y="193.8">5.95</text>
<text x="132.8" y="197.7">9.90</text>
<text x="148.7" y="193.8">5.97</text>
<text x="57.3" y="201.6">Contact Pad Spacing</text>
<text x="105.4" y="201.6">C2</text>
<text x="132.8" y="201.6">9.90</text>
<text x="57.3" y="209.3">Contact Pad Length (X72)</text>
<text x="57.3" y="205.4">Contact Pad Width (X72)</text>
<text x="105.5" y="209.3">Y1</text>
<text x="105.5" y="205.4">X1</text>
<text x="116.6" y="205.4">0.18</text>
<text x="116.6" y="209.3">0.48</text>
<text x="132.8" y="205.4">0.20</text>
<text x="132.8" y="209.3">0.50</text>
<text x="148.7" y="209.3">0.52</text>
<text x="148.7" y="205.4">0.22</text>
<text x="57.3" y="213.2">Contact Pad to Center Pad (X72)</text>
<text x="105.3" y="213.2">G1</text>
<text x="116.9" y="213.2">0.20</text>
<text x="57.3" y="217.1">Contact Pad to Contact Pad (X72)</text>
<text x="57.3" y="221">Thermal Via Diameter</text>
<text x="105.3" y="217.1">G2</text>
<text x="106.3" y="221">V</text>
<text x="116.9" y="217.1">0.20</text>
<text x="132.8" y="221">0.30</text>
<text x="57.3" y="224.9">Thermal Via Pitch</text>
<text x="105.3" y="224.9">EV</text>
<text x="132.8" y="224.9">1.00</text>
<text x="34" y="228.3">Notes:</text>
<text x="34" y="232.9">1. Dimensioning and tolerancing per ASME Y14.5M</text>
<text x="43.6" y="236.9">BSC: Basic Dimension. Theoretically exact value shown without tolerances.</text>
<text x="34" y="241">2. For best soldering results, thermal vias, if used, should be filled or tented to avoid solder loss during</text>
<text x="38.1" y="244.3">reflow process</text>
<text x="125.1" y="251.7">Microchip Technology Drawing C04-3093 Rev A</text>
<text x="26.6" y="261.3">© 2022 Microchip Technology Inc.</text>
</g>
<g font-size="2.5">
<text x="83.8" y="85.5">72</text>
<text x="75.9" y="94">1</text>
<text x="75.9" y="96.7">2</text>
</g>
</svg>
